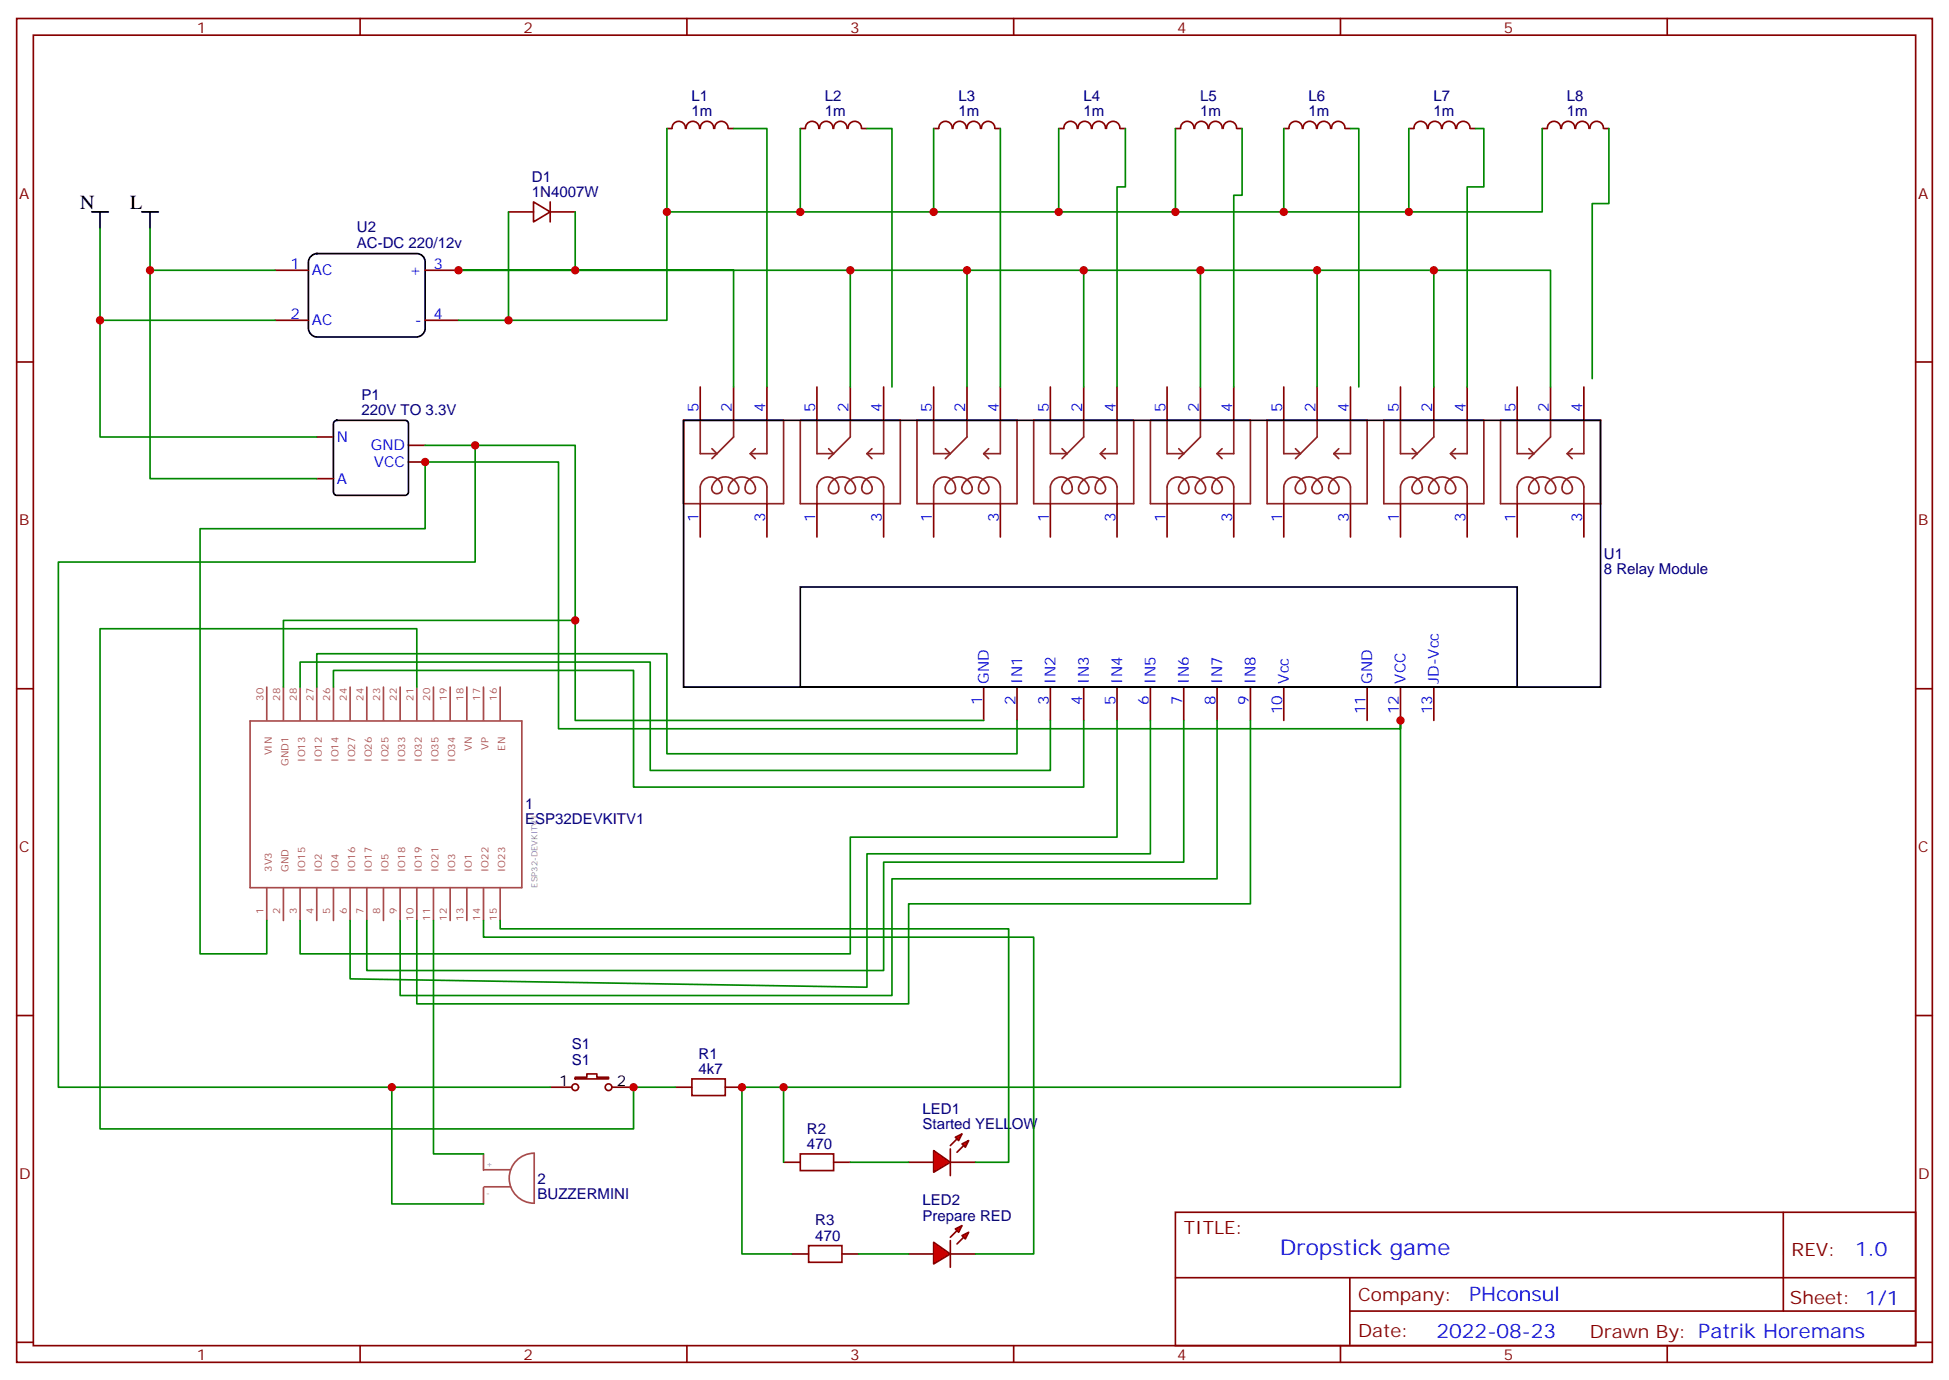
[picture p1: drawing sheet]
<svg xmlns="http://www.w3.org/2000/svg" width="412mm" height="292mm" viewBox="0 0 412 292" stroke-linecap="round" stroke-linejoin="round" font-family="sans-serif">
<g fill="none" stroke="#870000" stroke-width=".35">
<path d="M3.5 3.9h405.4v284.4h-405.4zM7.1 7.4h398.2v277.3h-398.2zM76.2 3.9v3.5M145.3 3.9v3.5M214.5 3.9v3.5M283.6 3.9v3.5M352.8 3.9v3.5M145 27.2a1.41 1.41 0 0 0-1.4-1.5 1.41 1.41 0 0 0-1.4 1.5h-1.1M145.2 27.2a1.41 1.41 0 0 1 1.4-1.5 1.41 1.41 0 0 1 1.4 1.5M148.2 27.2a1.41 1.41 0 0 1 1.4-1.5 1.41 1.41 0 0 1 1.4 1.5M151.2 27.2a1.41 1.41 0 0 1 1.4-1.5 1.41 1.41 0 0 1 1.4 1.5M154.2 27.2h1"/>
<path d="M169.3 27.2h1.1M170.4 27.2a1.41 1.41 0 0 1 1.4-1.5 1.41 1.41 0 0 1 1.4 1.5M173.4 27.2a1.41 1.41 0 0 1 1.4-1.5 1.41 1.41 0 0 1 1.4 1.5M176.4 27.2a1.41 1.41 0 0 1 1.4-1.5 1.41 1.41 0 0 1 1.4 1.5M179.5 27.2a1.41 1.41 0 0 1 1.4-1.5 1.41 1.41 0 0 1 1.4 1.5M182.4 27.2h1M201.5 27.2a1.41 1.41 0 0 0-1.4-1.5 1.41 1.41 0 0 0-1.4 1.5h-1.1M201.6 27.2a1.41 1.41 0 0 1 1.5-1.5 1.41 1.41 0 0 1 1.4 1.5M204.6 27.2a1.41 1.41 0 0 1 1.4-1.5 1.41 1.41 0 0 1 1.4 1.5M207.7 27.2a1.41 1.41 0 0 1 1.4-1.5 1.41 1.41 0 0 1 1.4 1.5M210.6 27.2h1.1M224 27.2h1.1"/>
<path d="M225.1 27.2a1.41 1.41 0 0 1 1.4-1.5 1.41 1.41 0 0 1 1.4 1.5M228.1 27.2a1.41 1.41 0 0 1 1.4-1.5 1.41 1.41 0 0 1 1.4 1.5M231.1 27.2a1.41 1.41 0 0 1 1.4-1.5 1.41 1.41 0 0 1 1.4 1.5M234.1 27.2a1.41 1.41 0 0 1 1.4-1.5 1.41 1.41 0 0 1 1.4 1.5M237.1 27.2h1M252.6 27.2a1.41 1.41 0 0 0-1.4-1.5 1.41 1.41 0 0 0-1.4 1.5h-1.1M252.8 27.2a1.41 1.41 0 0 1 1.4-1.5 1.41 1.41 0 0 1 1.4 1.5M255.8 27.2a1.41 1.41 0 0 1 1.4-1.5 1.41 1.41 0 0 1 1.4 1.5M258.8 27.2a1.41 1.41 0 0 1 1.4-1.5 1.41 1.41 0 0 1 1.4 1.5M261.8 27.2h1M271.6 27.2h1.1M272.7 27.2a1.41 1.41 0 0 1 1.4-1.5 1.41 1.41 0 0 1 1.4 1.5"/>
<path d="M275.7 27.2a1.41 1.41 0 0 1 1.4-1.5 1.41 1.41 0 0 1 1.4 1.5M278.7 27.2a1.41 1.41 0 0 1 1.4-1.5 1.41 1.41 0 0 1 1.4 1.5M281.8 27.2a1.41 1.41 0 0 1 1.4-1.5 1.41 1.41 0 0 1 1.4 1.5M284.7 27.2h1.1M298.1 27.2h1.1M299.2 27.2a1.41 1.41 0 0 1 1.4-1.5 1.41 1.41 0 0 1 1.4 1.5M302.2 27.2a1.41 1.41 0 0 1 1.4-1.5 1.41 1.41 0 0 1 1.4 1.5M305.2 27.2a1.41 1.41 0 0 1 1.4-1.5 1.41 1.41 0 0 1 1.4 1.5M308.2 27.2a1.41 1.41 0 0 1 1.4-1.5 1.41 1.41 0 0 1 1.4 1.5M311.1 27.2h1.1M326.3 27.2h1.1M327.4 27.2a1.41 1.41 0 0 1 1.4-1.5 1.41 1.41 0 0 1 1.4 1.5"/>
<path d="M330.4 27.2a1.41 1.41 0 0 1 1.4-1.5 1.41 1.41 0 0 1 1.4 1.5M333.4 27.2a1.41 1.41 0 0 1 1.4-1.5 1.41 1.41 0 0 1 1.4 1.5M336.4 27.2a1.41 1.41 0 0 1 1.4-1.5 1.41 1.41 0 0 1 1.5 1.5M339.4 27.2h1M58.2 57.2h7.1M90 57.2h7M3.5 76.6h3.6M58.2 67.8h7.1M90 67.8h7M405.3 76.6h3.6M67 92.5h3.6M86.4 94.2h3.6"/>
<path d="M86.4 97.8h3.6M148.2 81.9v7M155.2 81.9v7M162.3 81.9v7M172.9 81.9v7M179.9 81.9v7M187 81.9v7M197.6 81.9v7M204.6 81.9v7M211.7 81.9v7M222.2 81.9v7M229.3 81.9v7"/>
<path d="M236.4 81.9v7M246.9 81.9v7M254 81.9v7M261.1 81.9v7M271.6 81.9v7M278.7 81.9v7M285.8 81.9v7M296.3 81.9v7M303.4 81.9v7M310.4 81.9v7M321 81.9v7M328.1 81.9v7"/>
<path d="M335.1 81.9v7M67 101.3h3.6M148.2 106.6v7M162.3 106.6v7M172.9 106.6v7M187 106.6v7M197.6 106.6v7M211.7 106.6v7M222.2 106.6v7M236.4 106.6v7M246.9 106.6v7M261.1 106.6v7"/>
<path d="M271.6 106.6v7M285.8 106.6v7M296.3 106.6v7M310.4 106.6v7M321 106.6v7M335.1 106.6v7M3.5 145.7h3.6M208.1 145.4v7M215.2 145.4v7M222.2 145.4v7M229.3 145.4v7M236.4 145.4v7"/>
<path d="M243.4 145.4v7M250.5 145.4v7M257.5 145.4v7M264.6 145.4v7M271.6 145.4v7M289.3 145.4v7M296.3 145.4v7M303.4 145.4v7M405.3 145.7h3.6M3.5 214.9h3.6M405.3 214.9h3.6M116.4 230h4.6"/>
<path d="M121.7 227.9h2.5v-.7h2.1v.7h2.5v.4h-7.1zM129.5 230h4.6M142.9 230h3.5M153.5 230h3.5M248.7 256.5h156.6v28.2h-156.6zM377.3 256.5v20.9M248.7 270.4h156.5M285.6 277.4h119.6M285.6 270.4v14.1M3.5 284h3.6M76.2 284.7v3.6M145.3 284.7v3.6"/>
<path d="M214.5 284.7v3.6M283.6 284.7v3.6M352.8 284.7v3.6M405.3 284h3.6"/>
<circle cx="121.7" cy="230" r=".71"/>
<circle cx="128.8" cy="230" r=".71"/>
</g>
<g fill="none" stroke="#a64a4a" stroke-width=".35">
<path d="M52.9 152.5h57.5v35.3h-57.5zM56.4 145.4v6.9M60 145.4v6.9M63.5 145.4v6.9M67 145.4v6.9M70.6 145.4v6.9M74.1 145.4v6.9M77.6 145.4v6.9M81.1 145.4v6.9M84.7 145.4v6.9M88.2 145.4v6.9M91.7 145.4v6.9"/>
<path d="M95.2 145.4v6.9M98.8 145.4v6.9M102.3 145.4v6.9M105.8 145.4v6.9M56.4 187.8v7M60 187.8v7M63.5 187.8v7M67 187.8v7M70.6 187.8v7M74.1 187.8v7M77.6 187.8v7M81.1 187.8v7"/>
<path d="M84.7 187.8v7M88.2 187.8v7M91.7 187.8v7M95.2 187.8v7M98.8 187.8v7M102.3 187.8v7M105.8 187.8v7"/>
</g>
<path d="M65.8 54.2l1.2-.5h21.2a1.76 1.76 0 0 1 1.8 1.7v14.1a1.89 1.89 0 0 1-1.8 1.8h-21.2a1.89 1.89 0 0 1-1.7-1.8v-14.1v-.4zM70.8 89.1l.5-.2h14.4a.71 .71 0 0 1 .7 .7v14.5a.76 .76 0 0 1-.7 .7h-14.4a.76 .76 0 0 1-.7-.7v-14.5zM144.6 88.9h194.1v56.5h-194.1zM169.3 124.2h151.7v21.2h-151.7z" fill="none" stroke="#000" stroke-width=".35"/>
<g fill="none" stroke="#8c2424" stroke-width=".35">
<path d="M144.6 88.9h21.2v17.7h-21.2zM148.2 88.9v7.1h3.5l-1.1-1.1M155.2 88.9v3.6l-4.6 4.5M158.7 96l1.1 1M159.8 94.9l-1.1 1.1M162.3 88.9v7.1h-3.6M169.3 88.9h21.2v17.7h-21.2zM172.9 88.9v7.1h3.5l-1.1-1.1M179.9 88.9v3.6l-4.6 4.5M183.4 96l1.1 1M184.5 94.9l-1.1 1.1M187 88.9v7.1h-3.6"/>
<path d="M194 88.9h21.2v17.7h-21.2zM197.6 88.9v7.1h3.5l-1.1-1.1M204.6 88.9v3.6l-4.6 4.5M208.1 96l1.1 1M209.2 94.9l-1.1 1.1M211.7 88.9v7.1h-3.6M218.7 88.9h21.2v17.7h-21.2zM222.2 88.9v7.1h3.6l-1.1-1.1M229.3 88.9v3.6l-4.6 4.5M232.8 96l1.1 1M233.9 94.9l-1.1 1.1M236.4 88.9v7.1h-3.6"/>
<path d="M243.4 88.9h21.2v17.7h-21.2zM246.9 88.9v7.1h3.6l-1.1-1.1M254 88.9v3.6l-4.6 4.5M257.5 96l1.1 1M258.6 94.9l-1.1 1.1M261.1 88.9v7.1h-3.6M268.1 88.9h21.2v17.7h-21.2zM271.6 88.9v7.1h3.6l-1.1-1.1M278.7 88.9v3.6l-4.6 4.5M282.2 96l1.1 1M283.3 94.9l-1.1 1.1M285.8 88.9v7.1h-3.6"/>
<path d="M292.8 88.9h21.2v17.7h-21.2zM296.3 88.9v7.1h3.6l-1.1-1.1M303.4 88.9v3.6l-4.6 4.5M306.9 96l1.1 1M308 94.9l-1.1 1.1M310.4 88.9v7.1h-3.5M317.5 88.9h21.2v17.7h-21.2zM321 88.9v7.1h3.6l-1.1-1.1M328.1 88.9v3.6l-4.6 4.5M331.6 96l1.1 1M332.7 94.9l-1.1 1.1M335.1 88.9v7.1h-3.5"/>
<path d="M148.2 106.6v-3.6a2.29 2.29 0 0 1 2.7-2 2.29 2.29 0 0 1 1.7 3 1.14 1.14 0 0 1-1.6 .2 1.14 1.14 0 0 1-.2-1.6 2.86 2.86 0 0 1 3.2-1.6 2.86 2.86 0 0 1 2.3 2.7 1.13 1.13 0 0 1-1.7 .6 1.13 1.13 0 0 1-.3-1.7 2.87 2.87 0 0 1 3.2-1.6 2.87 2.87 0 0 1 2.3 2.7 1.1 1.1 0 0 1-1.4 .7 1.1 1.1 0 0 1-.7-1.4 2.3 2.3 0 0 1 2.3-2.1 2.3 2.3 0 0 1 2.3 2.1v3.6M172.9 106.6v-3.6a2.29 2.29 0 0 1 2.7-2 2.29 2.29 0 0 1 1.7 3 1.14 1.14 0 0 1-1.6 .2 1.14 1.14 0 0 1-.2-1.6 2.86 2.86 0 0 1 3.2-1.6 2.86 2.86 0 0 1 2.3 2.7 1.13 1.13 0 0 1-1.7 .6 1.13 1.13 0 0 1-.3-1.7 2.87 2.87 0 0 1 3.2-1.6 2.87 2.87 0 0 1 2.3 2.7 1.1 1.1 0 0 1-1.4 .7 1.1 1.1 0 0 1-.7-1.4 2.3 2.3 0 0 1 2.3-2.1 2.3 2.3 0 0 1 2.3 2.1v3.6M197.6 106.6v-3.6a2.29 2.29 0 0 1 2.7-2 2.29 2.29 0 0 1 1.7 3 1.14 1.14 0 0 1-1.6 .2 1.14 1.14 0 0 1-.2-1.6 2.86 2.86 0 0 1 3.2-1.6 2.86 2.86 0 0 1 2.3 2.7 1.13 1.13 0 0 1-1.7 .6 1.13 1.13 0 0 1-.3-1.7 2.87 2.87 0 0 1 3.2-1.6 2.87 2.87 0 0 1 2.3 2.7 1.1 1.1 0 0 1-1.4 .7 1.1 1.1 0 0 1-.7-1.4 2.3 2.3 0 0 1 2.3-2.1 2.3 2.3 0 0 1 2.3 2.1v3.6M222.2 106.6v-3.6a2.29 2.29 0 0 1 2.8-2 2.29 2.29 0 0 1 1.7 3 1.14 1.14 0 0 1-1.6 .2 1.14 1.14 0 0 1-.2-1.6 2.86 2.86 0 0 1 3.2-1.6 2.86 2.86 0 0 1 2.3 2.7 1.13 1.13 0 0 1-1.7 .6 1.13 1.13 0 0 1-.3-1.7 2.87 2.87 0 0 1 3.2-1.6 2.87 2.87 0 0 1 2.3 2.7 1.1 1.1 0 0 1-1.4 .7 1.1 1.1 0 0 1-.7-1.4 2.3 2.3 0 0 1 2.3-2.1 2.3 2.3 0 0 1 2.3 2.1v3.6M246.9 106.6v-3.6a2.29 2.29 0 0 1 2.8-2 2.29 2.29 0 0 1 1.7 3 1.14 1.14 0 0 1-1.6 .2 1.14 1.14 0 0 1-.2-1.6 2.86 2.86 0 0 1 3.2-1.6 2.86 2.86 0 0 1 2.3 2.7 1.13 1.13 0 0 1-1.7 .6 1.13 1.13 0 0 1-.3-1.7 2.87 2.87 0 0 1 3.2-1.6 2.87 2.87 0 0 1 2.3 2.7 1.1 1.1 0 0 1-1.4 .7 1.1 1.1 0 0 1-.7-1.4 2.3 2.3 0 0 1 2.3-2.1 2.3 2.3 0 0 1 2.3 2.1v3.6M271.6 106.6v-3.6a2.29 2.29 0 0 1 2.8-2 2.29 2.29 0 0 1 1.7 3 1.14 1.14 0 0 1-1.7 .2 1.14 1.14 0 0 1-.1-1.6 2.86 2.86 0 0 1 3.2-1.6 2.86 2.86 0 0 1 2.3 2.7 1.13 1.13 0 0 1-1.7 .6 1.13 1.13 0 0 1-.3-1.7 2.87 2.87 0 0 1 3.2-1.6 2.87 2.87 0 0 1 2.3 2.7 1.1 1.1 0 0 1-1.4 .7 1.1 1.1 0 0 1-.7-1.4 2.3 2.3 0 0 1 2.3-2.1 2.3 2.3 0 0 1 2.3 2.1v3.6M296.3 106.6v-3.6a2.29 2.29 0 0 1 2.8-2 2.29 2.29 0 0 1 1.7 3 1.14 1.14 0 0 1-1.7 .2 1.14 1.14 0 0 1-.1-1.6 2.86 2.86 0 0 1 3.2-1.6 2.86 2.86 0 0 1 2.2 2.7 1.13 1.13 0 0 1-1.6 .6 1.13 1.13 0 0 1-.3-1.7 2.87 2.87 0 0 1 3.2-1.6 2.87 2.87 0 0 1 2.3 2.7 1.1 1.1 0 0 1-1.4 .7 1.1 1.1 0 0 1-.7-1.4 2.3 2.3 0 0 1 2.3-2.1 2.3 2.3 0 0 1 2.2 2.1v3.6M321 106.6v-3.6a2.29 2.29 0 0 1 2.8-2 2.29 2.29 0 0 1 1.7 3 1.14 1.14 0 0 1-1.7 .2 1.14 1.14 0 0 1-.1-1.6 2.86 2.86 0 0 1 3.1-1.6 2.86 2.86 0 0 1 2.3 2.7 1.13 1.13 0 0 1-1.6 .6 1.13 1.13 0 0 1-.3-1.7 2.87 2.87 0 0 1 3.2-1.6 2.87 2.87 0 0 1 2.3 2.7 1.1 1.1 0 0 1-1.4 .7 1.1 1.1 0 0 1-.7-1.4 2.3 2.3 0 0 1 2.2-2.1 2.3 2.3 0 0 1 2.3 2.1v3.6"/>
</g>
<path d="M146.4 228.3h7.1v3.5h-7.1z" fill="none" stroke="#a10000" stroke-width=".35"/>
<g fill="#f00" stroke="#870000" stroke-width=".35">
<path d="M197.6 243.5l3.5 2.4-3.5 2.1z"/>
<path d="M201.1 243.1v5.6z"/>
</g>
<g fill="#870000" stroke="#870000" stroke-width=".35">
<path d="M201.1 242.4l1.4-1.4z"/>
<path d="M202.5 243.8l1.4-1.4z"/>
</g>
<g fill="#f00" stroke="#870000" stroke-width=".35">
<path d="M202.1 240.6l1.5-.7-.8 1.4z"/>
<path d="M203.6 242l1.4-.7-.7 1.4z"/>
</g>
<path d="M192.3 245.9h5.3M201.1 245.9h5.3" fill="none" stroke="#870000" stroke-width=".35"/>
<g fill="#f00" stroke="#870000" stroke-width=".35">
<path d="M197.6 262.9l3.5 2.4-3.5 2.1z"/>
<path d="M201.1 262.5v5.6z"/>
</g>
<g fill="#870000" stroke="#870000" stroke-width=".35">
<path d="M202.5 260.4l-1.4 1.4z"/>
<path d="M202.5 263.2l1.4-1.4z"/>
</g>
<g fill="#f00" stroke="#870000" stroke-width=".35">
<path d="M202.1 260l1.5-.7-.8 1.4z"/>
<path d="M203.6 261.4l1.4-.7-.7 1.4z"/>
</g>
<path d="M107.6 44.8h5.3M112.9 42.7l3.5 2.1-3.5 2.2zM116.4 44.8h5.3M116.4 42.7v4.3M165.8 245.9h3.5M176.4 245.9h3.5M167.6 265.3h3.5M178.2 265.3h3.5M192.3 265.3h5.3M201.1 265.3h5.3" fill="none" stroke="#870000" stroke-width=".35"/>
<path d="M19.4 44.8h3.5M21.2 44.8v3.6M30 44.8h3.5M31.7 44.8v3.6" fill="none" stroke="#000" stroke-width=".35"/>
<g fill="none" stroke="#008700" stroke-width=".35">
<path d="M141.1 27.2v40.6h-44.1M155.2 27.2h7.1v54.7M169.3 27.2v17.6h-28.2M183.4 27.2h5.3v54.7M197.6 27.2v17.6h-28.3M211.7 27.2v54.7M224 27.2v17.6h-26.4M238.1 27.2v12.3h-1.7v42.4M248.7 27.2v17.6h-24.7M262.8 27.2v14.1h-1.7v40.6M271.6 27.2v17.6h-22.9M285.8 27.2h1.7v54.7"/>
<path d="M298.1 27.2v17.6h-26.5M312.2 27.2h1.8v12.3h-3.6v42.4M326.3 27.2v17.6h-28.2M340.4 27.2v15.9h-3.5v37M21.2 48.4v44.1h45.8M31.7 48.4v8.8h26.5M31.7 57.2v44.1h35.3M107.6 44.8v23M121.7 44.8v12.4M179.9 57.2h24.7v24.7M204.6 57.2h24.7v24.7M229.3 57.2h24.7v24.7"/>
<path d="M254 57.2h24.7v24.7M278.7 57.2h24.7v24.7M303.4 57.2h24.7v24.7M21.2 67.8h37M90 94.2h31.7v37.1h-61.7v14.1M100.5 94.2v24.7h-88.2v111.1h104.1M155.2 81.9v-24.7h-58.2h82.9v24.7M121.7 131.3v21.1h86.4M63.5 145.4v-5.3h74.1v22.9h84.6v-10.6M67 145.4v-7.1h74.1v21.2h74.1v-7.1M70.6 145.4v-3.5h63.5v24.6h95.2v-14.1M88.2 145.4v-12.4h-67v105.9h112.9v-8.9h8.8"/>
<path d="M236.4 152.4v24.7h-56.5v24.7h-116.4v-7M243.4 152.4v28.3h-60v28.2l-109.3-1.8v-12.3M250.5 152.4v30h-63.5v23h-109.4v-10.6M257.5 152.4v33.5h-68.8v24.7h-104v-15.8M264.6 152.4v38.8h-72.3v21.2h-104.1v-17.6M56.4 194.8v7h-14.1v-89.9h47.7v-14.1h28.2v56.4h178.1v-1.8v77.6h-139.3v35.3h10.6M91.7 194.8v49.4h10.6M102.3 194.8v3.5h116.4v67h-12.3M105.8 194.8v1.7h107.6v49.4h-7M82.9 230v24.7h19.4M165.8 230v15.9M179.9 245.9h12.4"/>
<path d="M181.7 265.3h10.6"/>
</g>
<path d="M102.3 244.2v3.4M102.3 251.3v3.4M102.5 247.5h5.5M102.5 251.1h5.5M109.3 245.6a5.3 5.3 0 0 1 3.7-1.6v10.6a5.3 5.3 0 0 1-4.9-3.3 5.3 5.3 0 0 1 1.2-5.7z" fill="none" stroke="#a64a4a" stroke-width=".35"/>
<path d="M169.3 244.2h7.1v3.5h-7.1zM171.1 263.6h7.1v3.5h-7.1z" fill="none" stroke="#a10000" stroke-width=".35"/>
<g fill="#c00">
<circle cx="31.8" cy="57.2" r=".88"/>
<circle cx="21.2" cy="67.8" r=".88"/>
<circle cx="97" cy="57.2" r=".88"/>
<circle cx="179.9" cy="57.2" r=".88"/>
<circle cx="204.6" cy="57.2" r=".88"/>
<circle cx="229.3" cy="57.2" r=".88"/>
<circle cx="254" cy="57.2" r=".88"/>
<circle cx="278.7" cy="57.2" r=".88"/>
<circle cx="303.4" cy="57.2" r=".88"/>
<circle cx="141.1" cy="44.8" r=".88"/>
<circle cx="169.3" cy="44.8" r=".88"/>
<circle cx="197.6" cy="44.8" r=".88"/>
<circle cx="224" cy="44.8" r=".88"/>
<circle cx="248.7" cy="44.8" r=".88"/>
<circle cx="271.6" cy="44.8" r=".88"/>
<circle cx="298.1" cy="44.8" r=".88"/>
<circle cx="107.6" cy="67.8" r=".88"/>
<circle cx="121.7" cy="57.2" r=".88"/>
<circle cx="121.7" cy="131.3" r=".88"/>
<circle cx="90" cy="97.8" r=".88"/>
<circle cx="296.3" cy="152.4" r=".88"/>
<circle cx="134.1" cy="230" r=".88"/>
<circle cx="100.5" cy="94.2" r=".88"/>
<circle cx="82.9" cy="230" r=".88"/>
<circle cx="157" cy="230" r=".88"/>
<circle cx="165.8" cy="230" r=".88"/>
</g>
<text font-size="4.6" fill="#00f" x="270.8" y="265.5">Dropstick game</text>
<g font-size="4.2">
<text x="16.9" y="44.1">N</text>
<text x="27.5" y="44.1">L</text>
</g>
<g font-size="4.2" fill="#00f">
<text x="392.5" y="265.8">1.0</text>
<text x="310.9" y="275.3">PHconsul</text>
<text x="304" y="283.1">2022-08-23</text>
</g>
<g font-size="3.9" fill="#800">
<text x="250.5" y="261.1">TITLE:</text>
<text x="379.1" y="265.8">REV:</text>
<text x="287.4" y="275.3">Company:</text>
<text x="378.7" y="275.9">Sheet: 1/1</text>
<text x="287.4" y="283">Date:</text>
<text x="336.4" y="283.1">Drawn By: Patrik Horemans</text>
</g>
<g font-size="3.2" fill="#800">
<text x="41.6" y="6.9">1</text>
<text x="110.8" y="6.9">2</text>
<text x="179.9" y="6.9">3</text>
<text x="249.1" y="6.9">4</text>
<text x="318.2" y="6.9">5</text>
<text x="4.1" y="42">A</text>
<text x="405.9" y="42">A</text>
<text x="4.1" y="111.2">B</text>
<text x="405.9" y="111.2">B</text>
<text x="4.1" y="180.3">C</text>
<text x="405.9" y="180.3">C</text>
<text x="4.1" y="249.4">D</text>
<text x="405.9" y="249.4">D</text>
<text x="41.6" y="287.7">1</text>
<text x="110.8" y="287.7">2</text>
<text x="179.9" y="287.7">3</text>
<text x="249.1" y="287.7">4</text>
<text x="318.2" y="287.7">5</text>
</g>
<g font-size="3.2" fill="#000080">
<text x="146.3" y="21.4">L1</text>
<text x="174.6" y="21.4">L2</text>
<text x="202.8" y="21.4">L3</text>
<text x="229.2" y="21.4">L4</text>
<text x="253.9" y="21.4">L5</text>
<text x="276.9" y="21.4">L6</text>
<text x="303.3" y="21.4">L7</text>
<text x="331.5" y="21.4">L8</text>
<text x="146.3" y="24.6">1m</text>
<text x="174.6" y="24.6">1m</text>
<text x="202.8" y="24.6">1m</text>
<text x="229.2" y="24.6">1m</text>
<text x="253.9" y="24.6">1m</text>
<text x="276.9" y="24.6">1m</text>
<text x="303.3" y="24.6">1m</text>
<text x="331.5" y="24.6">1m</text>
<text x="112.5" y="41.7">1N4007W</text>
<text x="112.5" y="38.5">D1</text>
<text x="75.5" y="52.4">AC-DC 220/12v</text>
<text x="75.5" y="49.2">U2</text>
<text x="76.5" y="87.9">220V TO 3.3V</text>
<text x="76.5" y="84.7">P1</text>
<text x="339.4" y="118.3">U1</text>
<text x="339.4" y="121.5">8 Relay Module</text>
<text x="111.1" y="171.2">1</text>
<text x="111.1" y="174.4">ESP32DEVKITV1</text>
<text x="121" y="225.3">S1</text>
<text x="121" y="222">S1</text>
<text x="147.8" y="227.2">4k7</text>
<text x="147.8" y="224">R1</text>
<text x="170.8" y="239.9">R2</text>
<text x="195.2" y="238.9">Started YELLOW</text>
<text x="195.2" y="235.7">LED1</text>
<text x="170.8" y="243.1">470</text>
<text x="113.7" y="250.5">2</text>
<text x="113.7" y="253.8">BUZZERMINI</text>
<text x="195.2" y="255.1">LED2</text>
<text x="172.5" y="262.5">470</text>
<text x="172.5" y="259.3">R3</text>
<text x="195.2" y="258.3">Prepare RED</text>
</g>
<g font-size="3.2" fill="#00f">
<text x="61.5" y="56.8">1</text>
<text x="66" y="58.2">AC</text>
<text x="86.7" y="58.2">+</text>
<text x="91.7" y="56.8">3</text>
<text x="61.5" y="67.4">2</text>
<text x="66" y="68.8">AC</text>
<text x="87.8" y="68.8">-</text>
<text x="91.7" y="67.4">4</text>
<text x="147.8" y="87.2" transform="rotate(-90 147.8 87.2)">5</text>
<text x="154.9" y="87.2" transform="rotate(-90 154.9 87.2)">2</text>
<text x="161.9" y="87.2" transform="rotate(-90 161.9 87.2)">4</text>
<text x="172.5" y="87.2" transform="rotate(-90 172.5 87.2)">5</text>
<text x="179.6" y="87.2" transform="rotate(-90 179.6 87.2)">2</text>
<text x="186.6" y="87.2" transform="rotate(-90 186.6 87.2)">4</text>
<text x="197.2" y="87.2" transform="rotate(-90 197.2 87.2)">5</text>
<text x="204.3" y="87.2" transform="rotate(-90 204.3 87.2)">2</text>
<text x="211.3" y="87.2" transform="rotate(-90 211.3 87.2)">4</text>
<text x="221.9" y="87.2" transform="rotate(-90 221.9 87.2)">5</text>
<text x="229" y="87.2" transform="rotate(-90 229 87.2)">2</text>
<text x="236" y="87.2" transform="rotate(-90 236 87.2)">4</text>
<text x="246.6" y="87.2" transform="rotate(-90 246.6 87.2)">5</text>
<text x="253.6" y="87.2" transform="rotate(-90 253.6 87.2)">2</text>
<text x="260.7" y="87.2" transform="rotate(-90 260.7 87.2)">4</text>
<text x="271.3" y="87.2" transform="rotate(-90 271.3 87.2)">5</text>
<text x="278.3" y="87.2" transform="rotate(-90 278.3 87.2)">2</text>
<text x="285.4" y="87.2" transform="rotate(-90 285.4 87.2)">4</text>
<text x="296" y="87.2" transform="rotate(-90 296 87.2)">5</text>
<text x="303" y="87.2" transform="rotate(-90 303 87.2)">2</text>
<text x="310.1" y="87.2" transform="rotate(-90 310.1 87.2)">4</text>
<text x="320.7" y="87.2" transform="rotate(-90 320.7 87.2)">5</text>
<text x="327.7" y="87.2" transform="rotate(-90 327.7 87.2)">2</text>
<text x="334.8" y="87.2" transform="rotate(-90 334.8 87.2)">4</text>
<text x="71.3" y="93.5">N</text>
<text x="78.4" y="95.3">GND</text>
<text x="79.1" y="98.8">VCC</text>
<text x="71.3" y="102.3">A</text>
<text x="147.8" y="110.4" transform="rotate(-90 147.8 110.4)">1</text>
<text x="161.9" y="110.4" transform="rotate(-90 161.9 110.4)">3</text>
<text x="172.5" y="110.4" transform="rotate(-90 172.5 110.4)">1</text>
<text x="186.6" y="110.4" transform="rotate(-90 186.6 110.4)">3</text>
<text x="197.2" y="110.4" transform="rotate(-90 197.2 110.4)">1</text>
<text x="211.3" y="110.4" transform="rotate(-90 211.3 110.4)">3</text>
<text x="221.9" y="110.4" transform="rotate(-90 221.9 110.4)">1</text>
<text x="236" y="110.4" transform="rotate(-90 236 110.4)">3</text>
<text x="246.6" y="110.4" transform="rotate(-90 246.6 110.4)">1</text>
<text x="260.7" y="110.4" transform="rotate(-90 260.7 110.4)">3</text>
<text x="271.3" y="110.4" transform="rotate(-90 271.3 110.4)">1</text>
<text x="285.4" y="110.4" transform="rotate(-90 285.4 110.4)">3</text>
<text x="296" y="110.4" transform="rotate(-90 296 110.4)">1</text>
<text x="310.1" y="110.4" transform="rotate(-90 310.1 110.4)">3</text>
<text x="320.7" y="110.4" transform="rotate(-90 320.7 110.4)">1</text>
<text x="334.8" y="110.4" transform="rotate(-90 334.8 110.4)">3</text>
<text x="207.8" y="149.2" transform="rotate(-90 207.8 149.2)">1</text>
<text x="209.2" y="144.7" transform="rotate(-90 209.2 144.7)">GND</text>
<text x="214.8" y="149.2" transform="rotate(-90 214.8 149.2)">2</text>
<text x="216.3" y="144.7" transform="rotate(-90 216.3 144.7)">IN1</text>
<text x="221.9" y="149.2" transform="rotate(-90 221.9 149.2)">3</text>
<text x="223.3" y="144.7" transform="rotate(-90 223.3 144.7)">IN2</text>
<text x="229" y="149.2" transform="rotate(-90 229 149.2)">4</text>
<text x="230.4" y="144.7" transform="rotate(-90 230.4 144.7)">IN3</text>
<text x="236" y="149.2" transform="rotate(-90 236 149.2)">5</text>
<text x="237.4" y="144.7" transform="rotate(-90 237.4 144.7)">IN4</text>
<text x="243.1" y="149.2" transform="rotate(-90 243.1 149.2)">6</text>
<text x="244.5" y="144.7" transform="rotate(-90 244.5 144.7)">IN5</text>
<text x="250.1" y="149.2" transform="rotate(-90 250.1 149.2)">7</text>
<text x="251.5" y="144.7" transform="rotate(-90 251.5 144.7)">IN6</text>
<text x="257.2" y="149.2" transform="rotate(-90 257.2 149.2)">8</text>
<text x="258.6" y="144.7" transform="rotate(-90 258.6 144.7)">IN7</text>
<text x="264.2" y="149.2" transform="rotate(-90 264.2 149.2)">9</text>
<text x="265.6" y="144.7" transform="rotate(-90 265.6 144.7)">IN8</text>
<text x="272.7" y="144.7" transform="rotate(-90 272.7 144.7)">Vcc</text>
<text x="290.3" y="144.7" transform="rotate(-90 290.3 144.7)">GND</text>
<text x="297.4" y="144.7" transform="rotate(-90 297.4 144.7)">VCC</text>
<text x="304.4" y="144.7" transform="rotate(-90 304.4 144.7)">JD-Vcc</text>
<text x="271.3" y="151.2" transform="rotate(-90 271.3 151.2)">10</text>
<text x="288.9" y="151.2" transform="rotate(-90 288.9 151.2)">11</text>
<text x="296" y="151.2" transform="rotate(-90 296 151.2)">12</text>
<text x="303" y="151.2" transform="rotate(-90 303 151.2)">13</text>
</g>
<g font-size="3.2">
<text x="118.3" y="229.7">1</text>
<text x="130.5" y="229.7">2</text>
</g>
<g font-size="2.1" fill="#a54b4b">
<text x="55.7" y="148.3" transform="rotate(-90 55.7 148.3)">30</text>
<text x="59.3" y="148.3" transform="rotate(-90 59.3 148.3)">28</text>
<text x="62.8" y="148.3" transform="rotate(-90 62.8 148.3)">28</text>
<text x="66.3" y="148.3" transform="rotate(-90 66.3 148.3)">27</text>
<text x="69.9" y="148.3" transform="rotate(-90 69.9 148.3)">26</text>
<text x="73.4" y="148.3" transform="rotate(-90 73.4 148.3)">24</text>
<text x="76.9" y="148.3" transform="rotate(-90 76.9 148.3)">24</text>
<text x="80.4" y="148.3" transform="rotate(-90 80.4 148.3)">23</text>
<text x="84" y="148.3" transform="rotate(-90 84 148.3)">22</text>
<text x="87.5" y="148.3" transform="rotate(-90 87.5 148.3)">21</text>
<text x="91" y="148.3" transform="rotate(-90 91 148.3)">20</text>
<text x="94.6" y="148.3" transform="rotate(-90 94.6 148.3)">19</text>
<text x="98.1" y="148.3" transform="rotate(-90 98.1 148.3)">18</text>
<text x="101.6" y="148.3" transform="rotate(-90 101.6 148.3)">17</text>
<text x="105.1" y="148.3" transform="rotate(-90 105.1 148.3)">16</text>
<text x="57.5" y="159.8" transform="rotate(-90 57.5 159.8)">VIN</text>
<text x="64.5" y="161.1" transform="rotate(-90 64.5 161.1)">IO13</text>
<text x="68.1" y="161.1" transform="rotate(-90 68.1 161.1)">IO12</text>
<text x="71.6" y="161.1" transform="rotate(-90 71.6 161.1)">IO14</text>
<text x="75.1" y="161.1" transform="rotate(-90 75.1 161.1)">IO27</text>
<text x="78.7" y="161.1" transform="rotate(-90 78.7 161.1)">IO26</text>
<text x="82.2" y="161.1" transform="rotate(-90 82.2 161.1)">IO25</text>
<text x="85.7" y="161.1" transform="rotate(-90 85.7 161.1)">IO33</text>
<text x="89.2" y="161.1" transform="rotate(-90 89.2 161.1)">IO32</text>
<text x="92.8" y="161.1" transform="rotate(-90 92.8 161.1)">IO35</text>
<text x="96.3" y="161.1" transform="rotate(-90 96.3 161.1)">IO34</text>
<text x="99.8" y="158.9" transform="rotate(-90 99.8 158.9)">VN</text>
<text x="103.3" y="158.6" transform="rotate(-90 103.3 158.6)">VP</text>
<text x="106.9" y="158.8" transform="rotate(-90 106.9 158.8)">EN</text>
<text x="61" y="162.1" transform="rotate(-90 61 162.1)">GND1</text>
<text x="57.5" y="184.5" transform="rotate(-90 57.5 184.5)">3V3</text>
<text x="61" y="184.5" transform="rotate(-90 61 184.5)">GND</text>
<text x="64.5" y="184.5" transform="rotate(-90 64.5 184.5)">IO15</text>
<text x="68.1" y="184.5" transform="rotate(-90 68.1 184.5)">IO2</text>
<text x="71.6" y="184.5" transform="rotate(-90 71.6 184.5)">IO4</text>
<text x="75.1" y="184.5" transform="rotate(-90 75.1 184.5)">IO16</text>
<text x="78.7" y="184.5" transform="rotate(-90 78.7 184.5)">IO17</text>
<text x="82.2" y="184.5" transform="rotate(-90 82.2 184.5)">IO5</text>
<text x="85.7" y="184.5" transform="rotate(-90 85.7 184.5)">IO18</text>
<text x="89.2" y="184.5" transform="rotate(-90 89.2 184.5)">IO19</text>
<text x="92.8" y="184.5" transform="rotate(-90 92.8 184.5)">IO21</text>
<text x="96.3" y="184.5" transform="rotate(-90 96.3 184.5)">IO3</text>
<text x="99.8" y="184.5" transform="rotate(-90 99.8 184.5)">IO1</text>
<text x="103.3" y="184.5" transform="rotate(-90 103.3 184.5)">IO22</text>
<text x="106.9" y="184.5" transform="rotate(-90 106.9 184.5)">IO23</text>
<text x="55.7" y="193.4" transform="rotate(-90 55.7 193.4)">1</text>
<text x="59.3" y="193.4" transform="rotate(-90 59.3 193.4)">2</text>
<text x="62.8" y="193.4" transform="rotate(-90 62.8 193.4)">3</text>
<text x="66.3" y="193.4" transform="rotate(-90 66.3 193.4)">4</text>
<text x="69.9" y="193.4" transform="rotate(-90 69.9 193.4)">5</text>
<text x="73.4" y="193.4" transform="rotate(-90 73.4 193.4)">6</text>
<text x="76.9" y="193.4" transform="rotate(-90 76.9 193.4)">7</text>
<text x="80.4" y="193.4" transform="rotate(-90 80.4 193.4)">8</text>
<text x="84" y="193.4" transform="rotate(-90 84 193.4)">9</text>
<text x="87.5" y="194.8" transform="rotate(-90 87.5 194.8)">10</text>
<text x="91" y="194.8" transform="rotate(-90 91 194.8)">11</text>
<text x="94.6" y="194.8" transform="rotate(-90 94.6 194.8)">12</text>
<text x="98.1" y="194.8" transform="rotate(-90 98.1 194.8)">13</text>
<text x="101.6" y="194.8" transform="rotate(-90 101.6 194.8)">14</text>
<text x="105.1" y="194.8" transform="rotate(-90 105.1 194.8)">15</text>
</g>
<g font-size="1.8" fill="#838383">
<text x="113.7" y="187.8" transform="rotate(-90 113.7 187.8)">ESP32-DEVKITV1</text>
<text x="102.9" y="247">+</text>
<text x="102.9" y="253.1">-</text>
</g>
</svg>
